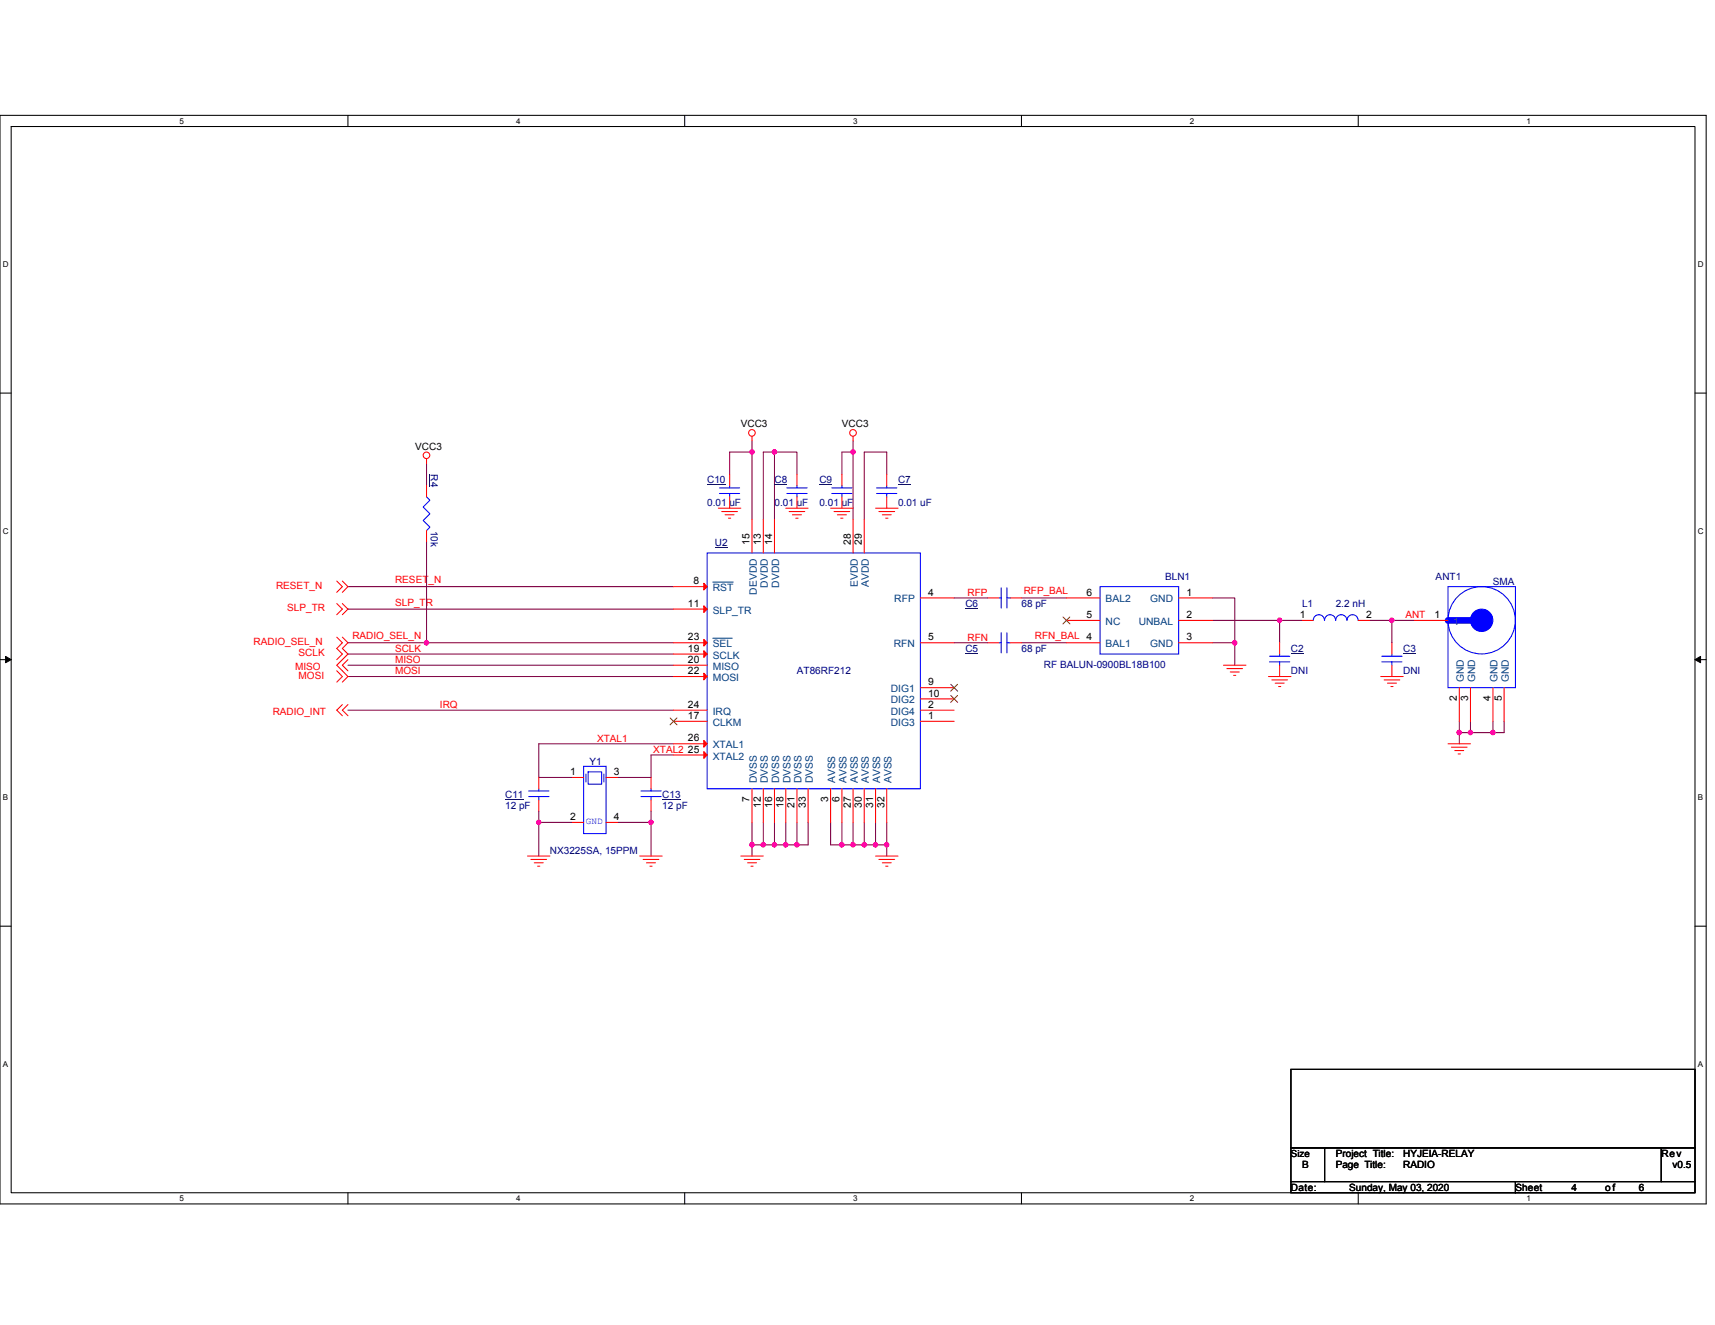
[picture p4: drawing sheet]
<svg xmlns="http://www.w3.org/2000/svg" width="279mm" height="216mm" viewBox="0 0 279 216" stroke-linecap="round" stroke-linejoin="round" font-family="sans-serif">
<path d="M0 18.8h278v177.4h-278zM1.8 20.6h274.3v173.8h-274.3z" fill="none" stroke="#000" stroke-width=".17"/>
<g fill="#fff">
<path d="M29.3 19h.7v1.4h-.7z"/>
<path d="M29.3 194.5h.7v1.5h-.7z"/>
</g>
<path d="M56.7 18.8v1.8M56.7 194.4v1.8" fill="none" stroke="#000" stroke-width=".17"/>
<g fill="#fff">
<path d="M84.1 19h.7v1.4h-.7z"/>
<path d="M84.1 194.5h.7v1.5h-.7z"/>
</g>
<path d="M111.5 18.8v1.8M111.5 194.4v1.8" fill="none" stroke="#000" stroke-width=".17"/>
<g fill="#fff">
<path d="M139 19h.7v1.4h-.7z"/>
<path d="M139 194.5h.7v1.5h-.7z"/>
</g>
<path d="M166.4 18.8v1.8M166.4 194.4v1.8" fill="none" stroke="#000" stroke-width=".17"/>
<g fill="#fff">
<path d="M193.8 19h.8v1.4h-.8z"/>
<path d="M193.8 194.5h.8v1.5h-.8z"/>
</g>
<path d="M221.3 18.8v1.8M221.3 194.4v1.8" fill="none" stroke="#000" stroke-width=".17"/>
<g fill="#fff">
<path d="M248.7 19h.7v1.4h-.7z"/>
<path d="M248.7 194.5h.7v1.5h-.7z"/>
<path d="M.5 42.3h.9v1.5h-.9z"/>
<path d="M276.6 42.3h1v1.5h-1z"/>
<path d="M.5 85.8h.9v1.4h-.9z"/>
<path d="M276.6 85.8h1v1.4h-1z"/>
</g>
<path d="M0 64.1h1.8M276.1 64.1h1.9" fill="none" stroke="#000" stroke-width=".17"/>
<g fill="#fff">
<path d="M.5 129.2h.8v1.5h-.8z"/>
<path d="M276.6 129.2h.9v1.5h-.9z"/>
</g>
<path d="M0 107.5h1.8M276.1 107.5h1.9" fill="none" stroke="#000" stroke-width=".17"/>
<path d="M.9 107l.9 .5-.9 .5zM276.1 107.5l1-.5v1z" fill="#000" stroke="#000" stroke-width=".16"/>
<g fill="#fff">
<path d="M.5 172.6h.8v1.5h-.8z"/>
<path d="M276.6 172.6h.9v1.5h-.9z"/>
</g>
<path d="M0 150.9h1.8M276.1 150.9h1.9M210.3 174.2h65.8v12.8h-65.8zM210.3 187h5.5v5.5h-5.5zM210.3 192.5h36.6v1.9h-36.6zM215.8 187h54.9v5.5h-54.9zM246.9 192.5h29.2v1.9h-29.2zM270.7 187h5.4v5.5h-5.4z" fill="none" stroke="#000" stroke-width=".17"/>
<g fill="none" stroke="#800040" stroke-width=".17">
<path d="M69.5 75.5v3.6M118.9 77.3v-3.6h3.6v10.9M122.5 71.8v1.9M126.2 73.7v10.9M126.2 73.7h-1.8v10.9M126.2 73.7h3.6v3.6M139 73.7v10.9M139 73.7h-1.8v3.6M139 71.8v1.9M144.5 77.3v-3.6h-3.7v10.9M56.7 95.6h53M56.7 99.3h53"/>
<path d="M69.5 88.3v16.4M155.4 97.4h5.5M166.4 97.4h7.3M197.5 97.4h3.7v7.3M56.7 115.7h53M56.7 108.4h53M56.7 106.6h53M56.7 110.2h53M56.7 104.7h12.8M69.5 104.7h40.2M155.4 104.7h5.5M166.4 104.7h7.3"/>
<path d="M197.5 104.7h3.7M197.5 101.1h11M201.2 104.7v3.7M208.5 101.1v3.6M208.5 101.1h3.6M223.1 101.1h3.7M226.8 101.1v3.6M226.8 101.1h3.6M237.7 119.4h1.9M237.7 119.4v1.8M237.7 117.5v1.9M239.6 119.4h3.6"/>
<path d="M239.6 117.5v1.9M243.2 117.5v1.9M245 117.5v1.9h-1.8M87.8 134v5.5M87.8 132.2v1.8M87.8 134h5.5M100.6 134h5.5v5.5M106.1 132.2v1.8M109.7 121.2h-21.9v5.5h5.5M109.7 123h-3.6v3.7h-5.5M122.5 134v3.7M122.5 137.7v1.8"/>
<path d="M122.5 137.7h1.9M124.4 134v3.7M124.4 137.7h1.8M126.2 134v3.7M126.2 137.7h1.8M128 134v3.7M128 137.7h1.8M129.8 134v3.7M131.7 134v3.7h-1.9M135.3 134v3.7h1.9M137.2 134v3.7M137.2 137.7h1.8"/>
<path d="M139 134v3.7M139 137.7h1.8M140.8 134v3.7M140.8 137.7h3.7M142.6 134v3.7M144.5 134v3.7M144.5 137.7v1.8"/>
</g>
<g fill="#f0f" stroke="#f0f" stroke-width=".17">
<circle cx="137.1" cy="137.6" r=".36"/>
<circle cx="122.5" cy="137.6" r=".36"/>
<circle cx="129.8" cy="137.6" r=".36"/>
<circle cx="126.2" cy="137.6" r=".36"/>
<circle cx="124.3" cy="137.6" r=".36"/>
<circle cx="128" cy="137.6" r=".36"/>
<circle cx="87.8" cy="134" r=".35"/>
<circle cx="106.1" cy="134" r=".35"/>
<circle cx="122.5" cy="73.6" r=".36"/>
<circle cx="139" cy="73.6" r=".36"/>
<circle cx="201.1" cy="104.7" r=".36"/>
<circle cx="144.4" cy="137.6" r=".36"/>
<circle cx="140.8" cy="137.6" r=".36"/>
<circle cx="139" cy="137.6" r=".36"/>
<circle cx="126.2" cy="73.6" r=".36"/>
<circle cx="142.6" cy="137.6" r=".36"/>
<circle cx="208.5" cy="101.1" r=".36"/>
<circle cx="226.7" cy="101.1" r=".36"/>
<circle cx="243.2" cy="119.4" r=".36"/>
<circle cx="239.5" cy="119.4" r=".36"/>
<circle cx="237.7" cy="119.4" r=".36"/>
<circle cx="69.5" cy="104.7" r=".36"/>
</g>
<g fill="none" stroke="#f00" stroke-width=".17">
<path d="M69.5 79.1v1.9M69.5 74.7v.8M118.9 77.3v1.8M122.5 71.1v.7M129.8 77.3v1.8M137.2 77.3v1.8M139 71.1v.7M144.5 77.3v1.8M54.9 98.3l.9 1-.9 .9M54.9 94.7l.9 .9-.9 .9M55.8 98.3l.9 1-.9 .9M55.8 94.7l.9 .9-.9 .9"/>
<path d="M69.5 86.4v1.9M109.7 95.6h5.5M109.7 99.3h5.5M117 82.8h3.7M117.6 83.4h2.5M118.1 83.9h1.5M118.7 84.4h.3M118.9 81v1.8M122.5 84.6v5.5M124.4 84.6v5.5M126.2 84.6v5.5M128 82.8h3.7"/>
<path d="M128.6 83.4h2.5M129.1 83.9h1.5M129.6 84.4h.4M129.8 81v1.8M135.3 82.8h3.7M135.9 83.4h2.5M136.4 83.9h1.5M137 84.4h.3M137.2 81v1.8M139 84.6v5.5M140.8 84.6v5.5M142.6 82.8h3.7"/>
<path d="M143.2 83.4h2.6M143.7 83.9h1.5M144.3 84.4h.4M144.5 81v1.8M149.9 97.4h5.5M160.9 97.4h1.9M164.6 97.4h1.8M173.7 97.4h5.5M192 97.4h5.5M54.9 103.8l.9 .9-.9 1 .9 .9-.9 .9M54.9 109.3l.9 .9-.9 .9M55.8 103.8l.9 .9-.9 1 .9 .9-1.8 1.8 1.8 1.8-.9 .9"/>
<path d="M55.8 114.8l-.9 .9 .9 .9M56.7 114.8l-.9 .9 .9 .9M56.7 107.5l-.9 .9 .9 .9M109.7 117.5h5.5M109.7 106.6h5.5M109.7 108.4h5.5M109.7 110.2h5.5M109.7 104.7h5.5M109.7 115.7h5.5M149.9 117.5h5.5M149.9 115.7h5.5M149.9 104.7h5.5"/>
<path d="M149.9 112.1h5.5M149.9 113.9h5.5M160.9 104.7h1.9M164.6 104.7h1.8M173.7 104.7h5.5M173.7 101.1h5.5M192 101.1h5.5M192 104.7h5.5M199.3 108.4h3.7M199.9 108.9h2.5M200.4 109.5h1.5M201 110h.3"/>
<path d="M206.7 110.2h3.6M207.2 110.8h2.6M207.8 111.3h1.4M208.3 111.9h.4M208.5 104.7v1.9M208.5 108.4v1.8M212.1 101.1h1.9M221.3 101.1h1.8M224.9 110.2h3.7M225.5 110.8h2.5M226 111.3h1.5M226.6 111.9h.3"/>
<path d="M226.8 104.7v1.9M226.8 108.4v1.8M230.4 101.1h5.5M237.7 112.1v5.4M239.6 112.1v5.4M243.2 112.1v5.4M245 112.1v5.4M85.9 139.5h3.7M87.8 126.7v1.8M87.8 130.3v1.9M93.3 126.7h1.8M93.3 134h1.8"/>
<path d="M98.7 134h1.9M98.7 126.7h1.9M104.2 139.5h3.7M106.1 126.7v1.8M106.1 130.3v1.9M109.7 123h5.5M109.7 121.2h5.5M120.7 139.5h3.7M122.5 128.5v5.5M124.4 128.5v5.5M126.2 128.5v5.5M128 128.5v5.5"/>
<path d="M129.8 128.5v5.5M131.7 128.5v5.5M135.3 128.5v5.5M137.2 128.5v5.5M139 128.5v5.5M140.8 128.5v5.5M142.6 128.5v5.5M142.6 139.5h3.7M144.5 128.5v5.5M235.9 121.2h3.7M236.5 121.8h2.5M237 122.3h1.5"/>
<path d="M237.6 122.9h.3M86.5 140h2.5M87 140.6h1.5M87.6 141.1h.3M104.8 140h2.5M105.3 140.6h1.5M105.9 141.1h.3M121.2 140h2.6M121.8 140.6h1.5M122.3 141.1h.4M143.2 140h2.6M143.7 140.6h1.5"/>
<path d="M144.3 141.1h.4"/>
<circle cx="69.5" cy="74.2" r=".54"/>
<circle cx="122.5" cy="70.5" r=".54"/>
<circle cx="139" cy="70.5" r=".54"/>
</g>
<g fill="none" stroke="#00f" stroke-width=".17">
<path d="M117.2 79.5h3.3M118.9 79.1v.4M128.2 79.5h3.3M129.8 79.1v.4M135.5 79.5h3.3M137.2 79.1v.4M142.8 79.5h3.3M144.5 79.1v.4M69.5 81l.5 .5-1.1 1.1 1.1 1.1-1.1 1.1 1.1 1.1-.5 .5M115.2 90.1h34.7v38.4h-34.7zM117.2 80.4h3.3M118.9 80.4v.6"/>
<path d="M128.2 80.4h3.3M129.8 80.4v.6M135.5 80.4h3.3M137.2 80.4v.6M142.8 80.4h3.3M144.5 80.4v.6M162.8 97.4h.3M163.1 95.8v3.3M164 97.4h.6M164 95.8v3.3M179.2 95.6h12.8v11h-12.8zM235.9 95.6h11v16.5h-11z"/>
<path d="M162.8 104.7h.3M163.1 103.1v3.3M164 104.7h.6M164 103.1v3.3M206.8 107.8h3.3M206.8 106.9h3.3M208.5 106.6v.3M208.5 107.8v.6M217.6 101.1a.91 .91 0 0 0-.9-.9 .91 .91 0 0 0-.9 .9 .91 .91 0 0 0-.9-.9 .91 .91 0 0 0-.9 .9M221.3 101.1a.91 .91 0 0 0-1-.9 .91 .91 0 0 0-.9 .9 .91 .91 0 0 0-.9-.9 .91 .91 0 0 0-.9 .9M225.1 107.8h3.3M225.1 106.9h3.3"/>
<path d="M226.8 106.6v.3M226.8 107.8v.6M86.1 129.8h3.3M86.1 128.9h3.3M87.8 128.5v.4M87.8 129.8v.5M95.1 124.9h3.6v10.9h-3.6zM95.5 126.1v1.3M95.8 125.8h2.2v2h-2.2zM98.4 126.1v1.3M104.4 129.8h3.3M104.4 128.9h3.3"/>
<path d="M106.1 128.5v.4M106.1 129.8v.5"/>
<circle cx="241.4" cy="101.1" r="5.5"/>
</g>
<path d="M109.2 117l1.1 1.1M110.3 117l-1.1 1.1M154.9 111.5l1.1 1.1M154.9 113.3l1.1 1.1M156 111.5l-1.1 1.1M156 113.3l-1.1 1.1M173.2 100.5l1.1 1.2M174.3 100.5l-1.1 1.2" fill="none" stroke="#804000" stroke-width=".16"/>
<path d="M69.9 77.3v2.1M115.2 79h3M126.2 79h2.1M133.5 79h2.1M146.3 79h2.1M116.5 89.3h2.1M157.3 99.1h2.1M157.3 106.4h2.1M210.3 106.4h2.1M228.6 106.4h2.1M82.3 130.2h3M107.9 130.2h3" fill="none" stroke="#000080" stroke-width=".16"/>
<g fill="#f00" stroke="#f00" stroke-width=".17">
<path d="M114.7 95l.5 .6-.5 .5z"/>
<path d="M114.7 98.7l.5 .6-.5 .5z"/>
<path d="M114.7 106l.5 .6-.5 .5z"/>
<path d="M114.7 109.7l.5 .5-.5 .6z"/>
<path d="M114.7 104.2l.5 .5-.5 .6z"/>
<path d="M114.7 122.5l.5 .5-.5 .6z"/>
<path d="M114.7 120.6l.5 .6-.5 .6z"/>
</g>
<path d="M116.1 94.8h3.4M116.1 104h3.2" fill="none" stroke="#004080" stroke-width=".16"/>
<circle cx="241.4" cy="101.1" r="1.82" fill="#00f" stroke="#00f" stroke-width=".17"/>
<path d="M235.9 101.1h3.7" fill="none" stroke="#00f" stroke-width="1.1"/>
<g font-size="1.7">
<text x="122.1" y="88.8" transform="rotate(-90 122.1 88.8)">15</text>
<text x="124" y="88.8" transform="rotate(-90 124 88.8)">13</text>
<text x="125.8" y="88.8" transform="rotate(-90 125.8 88.8)">14</text>
<text x="138.6" y="88.8" transform="rotate(-90 138.6 88.8)">28</text>
<text x="140.4" y="88.8" transform="rotate(-90 140.4 88.8)">29</text>
<text x="113" y="95.2">8</text>
<text x="112.1" y="98.9">11</text>
<text x="151.2" y="97">4</text>
<text x="177" y="100.7">5</text>
<text x="177" y="97">6</text>
<text x="193.3" y="100.7">2</text>
<text x="193.3" y="97">1</text>
<text x="211.8" y="100.7">1</text>
<text x="222.5" y="100.7">2</text>
<text x="233.7" y="100.7">1</text>
<text x="112.1" y="104.4">23</text>
<text x="112.1" y="106.2">19</text>
<text x="151.2" y="104.4">5</text>
<text x="193.3" y="104.4">3</text>
<text x="112.1" y="108">20</text>
<text x="112.1" y="109.9">22</text>
<text x="151.2" y="111.7">9</text>
<text x="151.2" y="113.5">10</text>
<text x="112.1" y="117.2">17</text>
<text x="112.1" y="115.3">24</text>
<text x="151.2" y="117.2">1</text>
<text x="151.2" y="115.3">2</text>
<text x="237.4" y="114.3" transform="rotate(-90 237.4 114.3)">2</text>
<text x="239.2" y="114.3" transform="rotate(-90 239.2 114.3)">3</text>
<text x="242.8" y="114.3" transform="rotate(-90 242.8 114.3)">4</text>
<text x="244.7" y="114.3" transform="rotate(-90 244.7 114.3)">5</text>
<text x="112.1" y="122.6">25</text>
<text x="112.1" y="120.8">26</text>
<text x="92.9" y="126.3">1</text>
<text x="100" y="126.3">3</text>
<text x="122.1" y="130.7" transform="rotate(-90 122.1 130.7)">7</text>
<text x="124" y="131.7" transform="rotate(-90 124 131.7)">12</text>
<text x="125.8" y="131.7" transform="rotate(-90 125.8 131.7)">16</text>
<text x="127.6" y="131.7" transform="rotate(-90 127.6 131.7)">18</text>
<text x="129.5" y="131.7" transform="rotate(-90 129.5 131.7)">21</text>
<text x="131.3" y="131.7" transform="rotate(-90 131.3 131.7)">33</text>
<text x="134.9" y="130.7" transform="rotate(-90 134.9 130.7)">3</text>
<text x="136.8" y="130.7" transform="rotate(-90 136.8 130.7)">6</text>
<text x="138.6" y="131.7" transform="rotate(-90 138.6 131.7)">27</text>
<text x="140.4" y="131.7" transform="rotate(-90 140.4 131.7)">30</text>
<text x="142.3" y="131.7" transform="rotate(-90 142.3 131.7)">31</text>
<text x="144.1" y="131.7" transform="rotate(-90 144.1 131.7)">32</text>
<text x="92.9" y="133.6">2</text>
<text x="100" y="133.6">4</text>
</g>
<g font-size="1.7" fill="#004080">
<text x="125.1" y="95.8" transform="rotate(-90 125.1 95.8)">DVDD</text>
<text x="126.9" y="95.8" transform="rotate(-90 126.9 95.8)">DVDD</text>
<text x="139.7" y="95.7" transform="rotate(-90 139.7 95.7)">EVDD</text>
<text x="141.6" y="95.7" transform="rotate(-90 141.6 95.7)">AVDD</text>
<text x="116.1" y="96.3">RST</text>
<text x="116.1" y="100">SLP_TR</text>
<text x="123.3" y="96.9" transform="rotate(-90 123.3 96.9)">DEVDD</text>
<text x="145.7" y="98.2">RFP</text>
<text x="180.1" y="101.8">NC</text>
<text x="180.1" y="98.2">BAL2</text>
<text x="185.5" y="101.8">UNBAL</text>
<text x="187.4" y="98.2">GND</text>
<text x="236.8" y="101.8">1</text>
<text x="116.1" y="107.3">SCLK</text>
<text x="116.1" y="105.5">SEL</text>
<text x="145.6" y="105.5">RFN</text>
<text x="180.1" y="105.5">BAL1</text>
<text x="187.4" y="105.5">GND</text>
<text x="116.1" y="109.1">MISO</text>
<text x="116.1" y="111">MOSI</text>
<text x="145.1" y="112.8">DIG1</text>
<text x="238.5" y="111.1" transform="rotate(-90 238.5 111.1)">GND</text>
<text x="240.3" y="111.1" transform="rotate(-90 240.3 111.1)">GND</text>
<text x="244" y="111.1" transform="rotate(-90 244 111.1)">GND</text>
<text x="245.8" y="111.1" transform="rotate(-90 245.8 111.1)">GND</text>
<text x="116.1" y="118.3">CLKM</text>
<text x="116.1" y="116.5">IRQ</text>
<text x="145.1" y="118.3">DIG3</text>
<text x="145.1" y="116.5">DIG4</text>
<text x="145.1" y="114.6">DIG2</text>
<text x="116.1" y="123.8">XTAL2</text>
<text x="116.1" y="121.9">XTAL1</text>
<text x="123.3" y="127.6" transform="rotate(-90 123.3 127.6)">DVSS</text>
<text x="125.1" y="127.6" transform="rotate(-90 125.1 127.6)">DVSS</text>
<text x="126.9" y="127.6" transform="rotate(-90 126.9 127.6)">DVSS</text>
<text x="128.8" y="127.6" transform="rotate(-90 128.8 127.6)">DVSS</text>
<text x="130.6" y="127.6" transform="rotate(-90 130.6 127.6)">DVSS</text>
<text x="132.4" y="127.6" transform="rotate(-90 132.4 127.6)">DVSS</text>
<text x="136.1" y="127.6" transform="rotate(-90 136.1 127.6)">AVSS</text>
<text x="137.9" y="127.6" transform="rotate(-90 137.9 127.6)">AVSS</text>
<text x="139.7" y="127.6" transform="rotate(-90 139.7 127.6)">AVSS</text>
<text x="141.6" y="127.6" transform="rotate(-90 141.6 127.6)">AVSS</text>
<text x="143.4" y="127.6" transform="rotate(-90 143.4 127.6)">AVSS</text>
<text x="145.2" y="127.6" transform="rotate(-90 145.2 127.6)">AVSS</text>
</g>
<g font-size="1.6">
<text x="120.7" y="69.6">VCC3</text>
<text x="137.2" y="69.6">VCC3</text>
<text x="67.6" y="73.3">VCC3</text>
<text x="210.3" y="188.4">Size</text>
<text x="212.1" y="190.4">B</text>
<text x="217.6" y="188.5">Project Title:</text>
<text x="217.6" y="190.4">Page Title:</text>
<text x="228.6" y="190.4">RADIO</text>
<text x="228.6" y="188.5">HYJEIA-RELAY</text>
<text x="270.7" y="188.5">Rev</text>
<text x="272.5" y="190.4">v0.5</text>
<text x="210.3" y="194">Date:</text>
<text x="219.8" y="194">Sunday, May 03, 2020</text>
<text x="246.9" y="194">Sheet</text>
<text x="256" y="194">4</text>
<text x="261.5" y="194">of</text>
<text x="267" y="194">6</text>
</g>
<g font-size="1.6" fill="#000080">
<text x="70.2" y="77.3" transform="rotate(90 70.2 77.3)">R4</text>
<text x="115.2" y="78.8">C10</text>
<text x="115.2" y="82.4">0.01 uF</text>
<text x="126.2" y="78.8">C8</text>
<text x="126.2" y="82.4">0.01 uF</text>
<text x="133.5" y="78.8">C9</text>
<text x="133.5" y="82.4">0.01 uF</text>
<text x="146.3" y="78.8">C7</text>
<text x="146.3" y="82.4">0.01 uF</text>
<text x="70.2" y="86.4" transform="rotate(90 70.2 86.4)">10k</text>
<text x="116.5" y="89">U2</text>
<text x="189.8" y="94.5">BLN1</text>
<text x="233.9" y="94.5">ANT1</text>
<text x="243.2" y="95.2">SMA</text>
<text x="157.3" y="98.9">C6</text>
<text x="166.4" y="98.9">68 pF</text>
<text x="212.1" y="98.9">L1</text>
<text x="217.6" y="98.9">2.2 nH</text>
<text x="157.3" y="106.2">C5</text>
<text x="166.4" y="106.2">68 pF</text>
<text x="210.3" y="106.2">C2</text>
<text x="228.6" y="106.2">C3</text>
<text x="129.8" y="109.9">AT86RF212</text>
<text x="170.1" y="108.8">RF BALUN-0900BL18B100</text>
<text x="210.3" y="109.9">DNI</text>
<text x="228.6" y="109.9">DNI</text>
<text x="96" y="124.7">Y1</text>
<text x="82.3" y="130">C11</text>
<text x="82.3" y="131.8">12 pF</text>
<text x="107.9" y="130">C13</text>
<text x="107.9" y="131.8">12 pF</text>
<text x="89.6" y="139.1">NX3225SA, 15PPM</text>
</g>
<g font-size="1.6" fill="#f00">
<text x="45" y="96">RESET_N</text>
<text x="64.4" y="95">RESET_N</text>
<text x="46.8" y="99.6">SLP_TR</text>
<text x="64.4" y="98.7">SLP_TR</text>
<text x="157.6" y="97.1">RFP</text>
<text x="166.8" y="96.9">RFP_BAL</text>
<text x="229" y="100.7">ANT</text>
<text x="41.3" y="105.1">RADIO_SEL_N</text>
<text x="48.6" y="107">SCLK</text>
<text x="57.4" y="104.2">RADIO_SEL_N</text>
<text x="64.4" y="106.2">SCLK</text>
<text x="157.6" y="104.4">RFN</text>
<text x="168.6" y="104.2">RFN_BAL 4</text>
<text x="48.1" y="109.2">MISO</text>
<text x="48.6" y="110.6">MOSI</text>
<text x="64.4" y="108">MISO</text>
<text x="64.4" y="109.9">MOSI</text>
<text x="44.4" y="116.5">RADIO_INT</text>
<text x="71.7" y="115.4">IRQ</text>
<text x="97.3" y="120.8">XTAL1</text>
<text x="106.4" y="122.7">XTAL2</text>
</g>
<text font-size="1.5" fill="#00f" x="95.5" y="134.3">GND</text>
<g font-size="1.3">
<text x="29.3" y="20.2">5</text>
<text x="84.1" y="20.2">4</text>
<text x="139" y="20.2">3</text>
<text x="193.8" y="20.2">2</text>
<text x="248.7" y="20.2">1</text>
<text x=".5" y="43.5">D</text>
<text x="276.6" y="43.5">D</text>
<text x=".5" y="87">C</text>
<text x="276.6" y="87">C</text>
<text x=".5" y="130.4">B</text>
<text x="276.6" y="130.4">B</text>
<text x=".5" y="173.8">A</text>
<text x="276.6" y="173.8">A</text>
<text x="29.3" y="195.7">5</text>
<text x="84.1" y="195.7">4</text>
<text x="139" y="195.7">3</text>
<text x="193.8" y="195.7">2</text>
<text x="248.7" y="195.7">1</text>
</g>
</svg>
